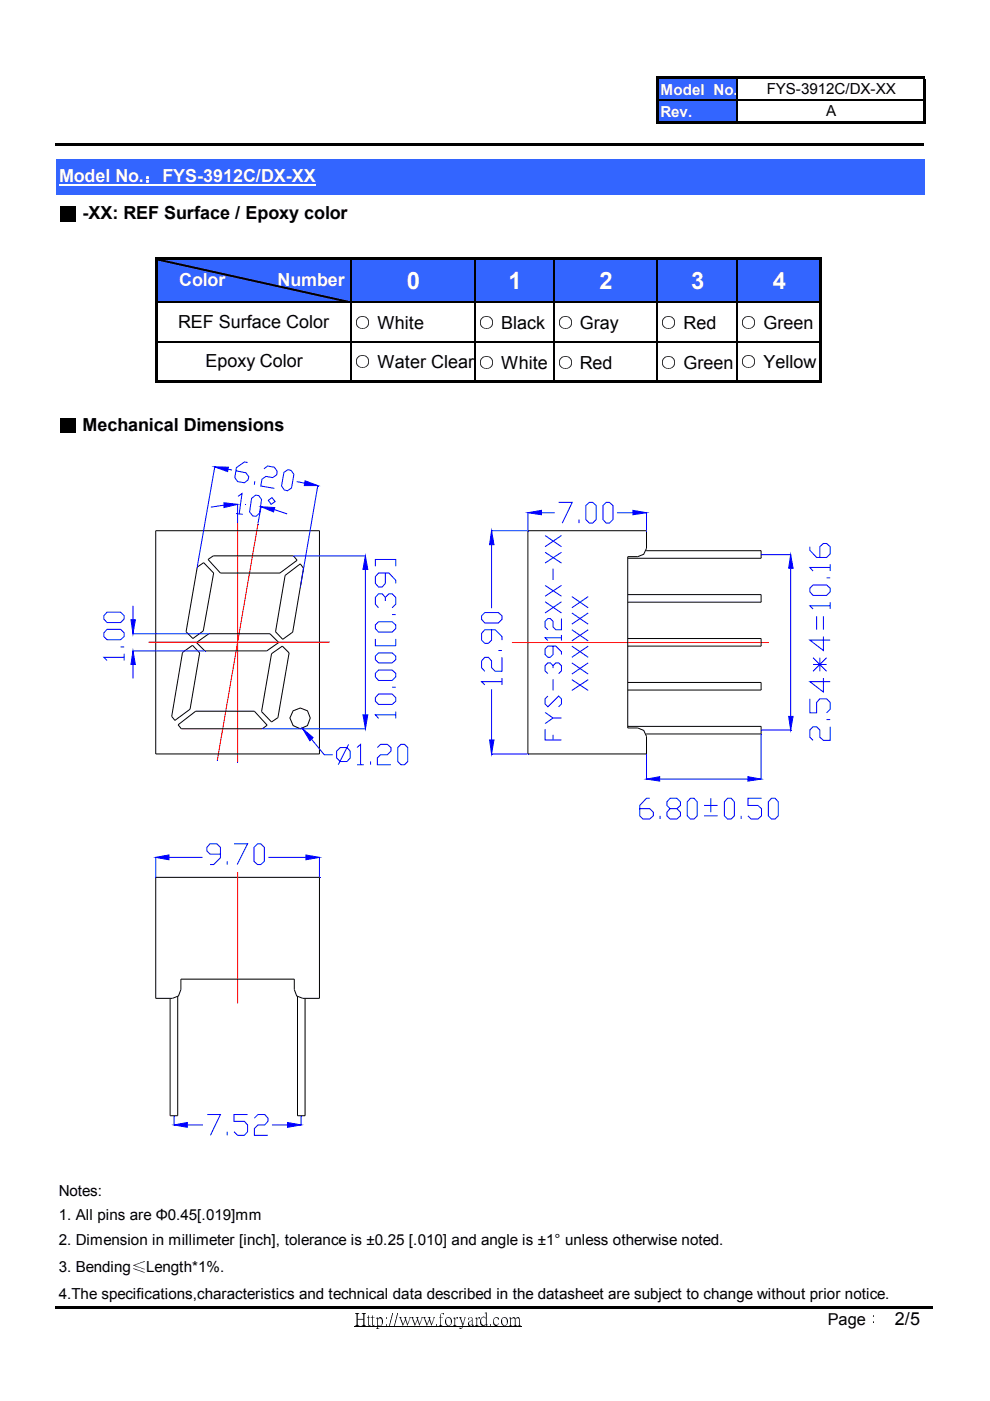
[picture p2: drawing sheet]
<svg xmlns="http://www.w3.org/2000/svg" width="210mm" height="297mm" viewBox="0 0 210 297" stroke-linecap="round" stroke-linejoin="round" font-family="sans-serif">
<g fill="#3365ff">
<path d="M139.4 16.5h17v9.6h-17z"/>
<path d="M11.9 33.7h184.1v7.6h-184.1z"/>
<path d="M33.1 54.8h140.9v9.4h-140.9z"/>
</g>
<path d="M12.5 39.1h54.5v.4h-54.5z" fill="#fff"/>
<g fill="none" stroke="#000" stroke-width=".21">
<path d="M33.4 55h.6l40.4 9.1h-.6zM33 112.5h34.7v47.4h-34.7zM44.1 118.6l1.1-.7h17l.8 .9-3.6 2.7h-12.7zM111.9 112.5h25.2v3.7l-.6 1.3-1.3 .5h-2.1v36.3h2.1l1.3 .6 .6 1.2v3.8h-25.2zM38.7 138.3l2.1-1.5 1.5 1.6-2 12-3.2 2.3-.7-.8zM41.7 136.2l2.6-1.8h12.9l1.9 1.8-2.5 1.8h-13.2zM41.8 120.2l1.4-.9 2.1 2.2-2.2 12.3-2.2 1.6-1.4-1.5zM57.6 138.6l2.3-1.6 1.4 1.4-2.4 13.7-1.3 1-2.1-2.2zM60.5 122l3.2-2.5 .6 1-2.2 13.5-2.2 1.6-1.5-1.7zM37.8 153.7l3.7-2.9h12.4l2.7 3-1 .7h-17.2zM62.1 150.7l1.6-.6 1.5 .6 .6 1.5-.6 1.6-1.5 .7-1.6-.7-.6-1.6zM33 186h34.7v25.7h-3.5l-1.3-.5-.5-1.4v-2.2h-24v2.2l-.6 1.4-1.2 .5h-3.6z"/>
<path d="M75.2 281.3h35.5"/>
</g>
<path d="M139.6 16.3h56.6v.5h-56.6zM11.8 30.5h184.2v.5h-184.2zM139.1 16.3h.5v9.9h-.5zM139.6 25.7h56.6v.5h-56.6zM195.7 16.8h.5v9.4h-.5zM33.4 54.5h140.8v.5h-140.8zM32.9 54.5h.5v26.6h-.5zM33.4 80.6h140.8v.5h-140.8zM173.7 55h.5v26.1h-.5zM11.8 277h186v.5h-186z" fill="#000"/>
<path d="M156.3 16.8v8.9M139.6 21.3h56.1M74.5 55v25.6M100.7 55v25.6M117.4 55v25.6M139.4 55v25.6M156.3 55v25.6M33.4 64.1h140.3M33.4 72.5h140.3" fill="none" stroke="#000" stroke-width=".25"/>
<path d="M33.4 55h.6l40.4 9.1h-.6z" fill-rule="evenodd" fill="#000"/>
<path d="M50.4 110.7v50.9M54.7 111.1l-8.6 50.2M31.5 136.1h38.4M108.5 136.2h54.5M50.4 184.9v27.9" fill="none" stroke="#f00" stroke-width=".21"/>
<path d="M111.9 108.6v3.8M114.8 108.7h2.8M118.4 106.5h2.9l-2.1 4.4M122.8 110.2v.7M124.2 107.2l.8-.7h.6l.8 .7v3l-.8 .7h-.6l-.8-.7zM128.5 106.5h.7l.8 .7v3l-.8 .7h-.7l-.7-.7v-3zM130.8 108.7h3.4M137.1 108.6v3.8" fill="none" stroke="#00f" stroke-width=".21"/>
<path d="M111.9 108.7l2.9-.5v.9z" fill="#00f"/>
<path d="M111.9 108.7l2.9-.5v.9z" fill="none" stroke="#00f" stroke-width=".21"/>
<path d="M134.2 108.2l2.9 .5-2.9 .4z" fill="#00f"/>
<g fill="#00f">
<path d="M111.9 112.6l.1 .1z"/>
<path d="M137.1 112.6l.1 .1z"/>
<path d="M137.1 108.7l.1 .1z"/>
</g>
<path d="M104.1 112.5h7.7M104.2 115.5v13.4M134.2 108.2l2.9 .5-2.9 .4zM102.1 130.6l.7-.7h2.9l.7 .7v.7l-.7 .8h-2.9l-.7-.8zM104.2 133.5v2.2l-.7 .7h-.7l-.7-.7v-1.4l.7-.8h2.2l1.4 1.5v.7M105.7 137.9h.7M106.4 139.4v2.9h-1.4l-.8-.7v-1.5l-.7-.7h-.7l-.7 .7v1.5l.7 .7M104.1 159.9h7.7M104.2 146.1v10.8M106.4 144.5h-4.3l.7 .7M106.4 143.8v1.4" fill="none" stroke="#00f" stroke-width=".21"/>
<path d="M104.2 112.5l.5 3h-.9z" fill="#00f"/>
<path d="M104.2 112.5l.5 3h-.9z" fill="none" stroke="#00f" stroke-width=".21"/>
<path d="M103.8 156.9h.9l-.5 3z" fill="#00f"/>
<g fill="#00f">
<path d="M111.9 112.6l.1 .1z"/>
<path d="M111.9 159.9h.1z"/>
<path d="M104.3 159.9h.1z"/>
</g>
<path d="M103.8 156.9h.9l-.5 3zM49.6 178.9h2.9l-2.2 4.4M53.8 179.7l.8-.8h.7l.7 .8v2.9l-.7 .7h-.7l-.8-.7zM33 181.7v4.2M35.8 181.8h7.1M46.7 181.1h-2.2l-.6-.7v-.7l.6-.8h1.5l.7 .8v2.2l-1.4 1.4h-.8M48.2 182.6v.7M56.9 181.8h8M67.7 181.7v4.2" fill="none" stroke="#00f" stroke-width=".21"/>
<path d="M64.9 181.3l2.8 .5-2.8 .5z" fill="#00f"/>
<path d="M64.9 181.3l2.8 .5-2.8 .5z" fill="none" stroke="#00f" stroke-width=".21"/>
<path d="M33 181.8l2.8-.5v1z" fill="#00f"/>
<g fill="#00f">
<path d="M67.8 186.1l.1 .1z"/>
<path d="M33 186.1l.1 .1z"/>
<path d="M33 181.9h.1z"/>
</g>
<path d="M45.6 98.9l-3.8 21.2M48.3 99.5l.9 .2M52.5 98h-.7l-1.7 1.1-.3 2.2 .6 .8 1.4 .3 .8-.6 .1-.7-.5-.9-2.2-.4M56 99.4l.7-.6 1.5 .3 .6 .8-.1 .8-.9 .6-1.4-.3-.9 .6-.2 1.4 2.9 .5M54 102l-.1 .8M60.2 100.2l.8-.6 .7 .1 .6 .9-.5 2.9-.8 .6-.7-.2-.6-.9zM62.9 102.1l1.7 .3M67.4 102.9l-3.6 21.2M33 181.8l2.8-.5v1z" fill="none" stroke="#00f" stroke-width=".21"/>
<path d="M45.5 99l2.9 .1-.1 .9z" fill="#00f"/>
<path d="M45.5 99l2.9 .1-.1 .9z" fill="none" stroke="#00f" stroke-width=".21"/>
<path d="M64.7 101.9l2.7 1.1h-2.9z" fill="#00f"/>
<g fill="#00f">
<path d="M41.9 120.3l.1 .1z"/>
<path d="M63.8 124.2v.1z"/>
<path d="M67.4 103l.1 .1z"/>
</g>
<path d="M47.5 107.1l-2.8 .4M50.4 106.8v3.9M55.4 107.4l-.7 3.6M58.2 108l2.7 1M64.7 101.9l2.7 1.1h-2.9z" fill="none" stroke="#00f" stroke-width=".21"/>
<path d="M55.4 107.4l2.9 .2-.3 .9z" fill="#00f"/>
<path d="M55.4 107.4l2.9 .2-.3 .9z" fill="none" stroke="#00f" stroke-width=".21"/>
<path d="M47.5 106.6l2.9 .3-2.9 .7z" fill="#00f"/>
<path d="M47.5 106.6l2.9 .3-2.9 .7zM50 108.9l1.5 .2M50.5 105.2l.8-.6-.6 4.4" fill="none" stroke="#00f" stroke-width=".21"/>
<g fill="#00f">
<path d="M52.1 107l.1 .1z"/>
<path d="M54.8 111.2l.1 .1z"/>
<path d="M50.4 110.7l.1 .1z"/>
<path d="M50.4 161.7l.1 .1z"/>
<path d="M46.1 161.3v.1z"/>
</g>
<path d="M53.3 105.7l.9-.7 .7 .1 .6 .8-.5 2.9-.7 .7-.7-.1-.7-.9zM56.9 106.1l.8-.6 .6 .8-.8 .6zM22.7 133.4h2.9l.7 .8v.8l-.7 .6h-2.9l-.7-.6v-.8zM22.7 129.8h2.9l.7 .8v.6l-.7 .8h-2.9l-.7-.8v-.6zM25.6 137.2h.7M26.3 139.4h-4.3l.7 .6M26.3 138.6v1.4M28.1 134.4h16.1M28.1 138h15.2M28.2 128.4v3M28.2 140.9v2.9" fill="none" stroke="#00f" stroke-width=".21"/>
<path d="M27.8 131.4h.9l-.5 3z" fill="#00f"/>
<path d="M27.8 131.4h.9l-.5 3z" fill="none" stroke="#00f" stroke-width=".21"/>
<path d="M28.2 138l.5 2.9h-.9z" fill="#00f"/>
<g fill="#00f">
<path d="M44.4 134.4v.1z"/>
<path d="M43.4 138l.1 .1z"/>
<path d="M28.3 138l.1 .1z"/>
</g>
<g fill="none" stroke="#00f" stroke-width=".21">
<path d="M62.3 117.9h15.3M28.2 138l.5 2.9h-.9zM77.5 120.7v30.9M79.6 139.1l.7-.7h2.8l.8 .7v.8l-.8 .6h-2.8l-.7-.6zM79.6 132.5l.7-.7h2.8l.8 .7v.8l-.8 .7h-2.8l-.7-.7zM79.6 135.5v1.4h4.3v-1.4M79.6 120.1v-1.5h4.3v1.5M81.7 127.4v-.7l-.7-.8h-.7l-.7 .8v1.4l.7 .8M81.7 126.7l.8-.8h.6l.8 .8v1.4l-.8 .8M81.7 121.5v2.2l-.7 .8h-.7l-.7-.8v-1.4l.7-.8h2.2l1.4 1.5v.7M83.1 130.3h.8M55.7 154.5h21.9"/>
<path d="M79.6 142.7l.7-.6h2.8l.8 .6v.8l-.8 .8h-2.8l-.7-.8zM80.3 147.2h2.8l.8 .7v.8l-.8 .7h-2.8l-.7-.7v-.8zM83.1 145.7h.8M83.9 151.6h-4.3l.7 .7M83.9 150.9v1.4"/>
</g>
<path d="M77 151.6h1l-.5 2.9z" fill="#00f"/>
<path d="M77 151.6h1l-.5 2.9z" fill="none" stroke="#00f" stroke-width=".21"/>
<path d="M77.5 117.9l.5 2.8h-1z" fill="#00f"/>
<g fill="#00f">
<path d="M55.7 154.5l.1 .1z"/>
<path d="M62.2 117.9h.1z"/>
<path d="M77.5 117.9h.1z"/>
</g>
<path d="M77.5 117.9l.5 2.8h-1z" fill="none" stroke="#00f" stroke-width=".21"/>
<path d="M64.2 154.5l2.2 1.9-.7 .7z" fill="#00f"/>
<g fill="none" stroke="#00f" stroke-width=".21">
<path d="M64.2 154.5l2.2 1.9-.7 .7zM66 156.7l2.7 3.3h1.8M71.4 159.3l.7-.8h1.5l.7 .8v1.4l-.7 .8h-1.5l-.7-.8zM73.9 157.8l-2.2 4.3M75.7 158.5l.8-.7v4.3M80 158.5l.7-.7h1.4l.8 .7v.8l-.8 .7h-1.4l-.7 .7v1.4h2.9M84.3 158.5l.7-.7h.8l.6 .7v3l-.6 .6h-.8l-.7-.6zM75.7 162.1h1.4M78.6 161.5v.6M36.9 236.6v2M39.7 238.5h3.3M43.9 236.3h2.8l-2.1 4.4"/>
<path d="M48.2 239.9v.8M52.5 236.3h-2.9v1.4h2.2l.7 .8v1.4l-.7 .8h-1.4l-.8-.8M53.9 237.1l.8-.8h1.4l.7 .8v.6l-.7 .8h-1.4l-.8 .8v1.4h2.9M57.7 238.5h3.3M63.8 236.6v2"/>
</g>
<path d="M37.7 211.2v25.4h-1.6v-24.9M63.1 211.2v25.4h1.6v-24.9" fill="none" stroke="#000" stroke-width=".21"/>
<path d="M61 238l2.8 .5-2.8 .5z" fill="#00f"/>
<path d="M61 238l2.8 .5-2.8 .5z" fill="none" stroke="#00f" stroke-width=".21"/>
<path d="M36.9 238.5l2.8-.5v1z" fill="#00f"/>
<g fill="#00f">
<path d="M63.9 236.6l.1 .1z"/>
<path d="M36.9 236.6l.1 .1z"/>
<path d="M36.9 238.5l.1 .1z"/>
</g>
<g fill="none" stroke="#00f" stroke-width=".21">
<path d="M161.5 117.6h6.2M171.7 115.9v.8l1.4 1.5h2.2l.7-.8v-1.5l-.7-.7h-.7l-.8 .7v2.3M176 119.6v1.5M167.6 120.5v31.4M171.7 124.7l.7-.7h2.9l.7 .7v.8l-.7 .7h-2.9l-.7-.7zM172.4 139.4l2.9 2.9M173.1 130.6v2.9M173.8 139.4v2.9M174.6 135v2.9l-2.9-2.2h4.3M174.6 130.6v2.9M175.3 139.4l-2.9 2.9M175.3 122.5h.7"/>
<path d="M176 128.4h-4.3l.7 .7M176 120.3h-4.3l.7 .8M176 127.7v1.4M161.5 154.8h6.2M171.7 148.2v2.9h1.4v-2.2l.7-.7h1.5l.7 .7v1.5l-.7 .7M172.4 140.9h2.9M174.6 143.8v2.9l-2.9-2.2h4.3M175.3 152.6h.7M176 154.1v2.9h-1.4l-.8-.7v-1.5l-.7-.7h-.7l-.7 .7v1.5l.7 .7M36.9 238.5l2.8-.5v1z"/>
</g>
<path d="M137 116.8h24.4v1.6h-28.3M133.1 126.1h28.3v1.6h-28.3M133.1 135.4h28.3v1.6h-28.3M133.1 144.7h28.3v1.6h-28.3M133.1 154h28.3v1.6h-24.4" fill="none" stroke="#000" stroke-width=".21"/>
<path d="M167.6 117.6l.5 2.9h-.9z" fill="#00f"/>
<path d="M167.6 117.6l.5 2.9h-.9z" fill="none" stroke="#00f" stroke-width=".21"/>
<path d="M167.2 151.9h.9l-.5 2.9z" fill="#00f"/>
<g fill="#00f">
<path d="M161.5 117.6v.1z"/>
<path d="M167.7 154.9h.1z"/>
</g>
<g fill="none" stroke="#00f" stroke-width=".21">
<path d="M137.1 159.9v5.4M161.4 155.7v9.6M167.2 151.9h.9l-.5 2.9zM137.8 169.2h-.7l-1.5 1.6v2.2l.7 .7h1.5l.7-.7v-.8l-.7-.8h-2.2M139.9 165.2h18.7M140 173v.7M142.1 171.4l-.7-.6v-.8l.7-.8h1.4l.8 .8v.8l-.8 .6h-1.4l-.7 .8v.8l.7 .7h1.4l.8-.7v-.8l-.8-.8M146.4 169.2h.8l.6 .8v3l-.6 .7h-.8l-.7-.7v-3zM149.3 173h2.8M149.3 170.8h2.8M150.7 169.2v3M154.3 169.2h.7l.7 .8v3l-.7 .7h-.7l-.7-.7v-3z"/>
<path d="M157.1 173v.7M161.5 169.2h-2.9v1.6h2.1l.8 .6v1.6l-.8 .7h-1.4l-.7-.7M163.6 169.2h.7l.7 .8v3l-.7 .7h-.7l-.7-.7v-3z"/>
</g>
<path d="M158.6 164.7l2.8 .5-2.8 .4z" fill="#00f"/>
<path d="M158.6 164.7l2.8 .5-2.8 .4z" fill="none" stroke="#00f" stroke-width=".21"/>
<path d="M137.1 165.2l2.8-.5v.9z" fill="#00f"/>
<g fill="#00f">
<path d="M161.5 155.7v.1z"/>
<path d="M137.1 159.9h.1z"/>
<path d="M137.1 165.2l.1 .1z"/>
</g>
<g fill="none" stroke="#00f" stroke-width=".21">
<path d="M115.6 117.1l3.4 2.3M115.6 113.5l3.4 2.4M119 117.1l-3.4 2.3M119 113.5l-3.4 2.4M115.6 127.6l3.4 2.4M115.6 124.1l3.4 2.3M117.3 137v1.8l-.6 .6h-.5l-.6-.6v-1.2l.6-.6h1.7l1.1 1.2v.6M117.3 120.6v2.3M119 135.2h-3.4l.6 .6M119 131.1v2.4h-1.1l-.6-.6v-1.2l-.6-.6h-.5l-.6 .6v1.2l.6 .6M119 134.6v1.2M119 127.6l-3.4 2.4"/>
<path d="M119 124.1l-3.4 2.3M121.2 137l3.5 2.4M121.2 133.5l3.5 2.4M121.2 130l3.5 2.3M121.2 126.5l3.5 2.4M124.7 137l-3.5 2.4M124.7 133.5l-3.5 2.4M124.7 130l-3.5 2.3M124.7 126.5l-3.5 2.4M115.6 154.6v2.3h3.4M115.6 151l1.7 1.2M116.2 147.6l-.6 .6v1.1l.6 .6 2.2-2.3 .6 .6v1.1l-.6 .6"/>
<path d="M117.3 141.6v-.5l-.6-.6h-.5l-.6 .6v1.1l.6 .6M117.3 141.1l.6-.6h.5l.6 .6v1.1l-.6 .6M117.3 144v2.4M117.3 155.8v1.1M119 152.2h-1.7l-1.7 1.2M121.2 144.1l3.5 2.3M121.2 140.5l3.5 2.4M124.7 144.1l-3.5 2.3M124.7 140.5l-3.5 2.4M137.1 165.2l2.8-.5v.9z"/>
</g>
<g font-size="5.1" fill="#fff">
<text x="86.3" y="61.2">0</text>
<text x="107.8" y="61.3">1</text>
<text x="127.1" y="61.3">2</text>
<text x="146.6" y="61.3">3</text>
<text x="163.8" y="61.2">4</text>
</g>
<g font-size="3.8" fill="#fff">
<text x="12.5" y="38.7">Model No.：FYS-3912C/DX-XX</text>
<text x="38" y="60.7">Color</text>
<text x="58.9" y="60.7">Number</text>
</g>
<g font-size="3.8">
<text x="12.6" y="46.5">■ -XX: REF Surface / Epoxy color</text>
<text x="37.8" y="69.5">REF Surface Color</text>
<text x="75.1" y="69.7">○ White</text>
<text x="101.3" y="69.8">○ Black</text>
<text x="118" y="69.8">○ Gray</text>
<text x="140" y="69.8">○ Red</text>
<text x="157" y="69.7">○ Green</text>
<text x="43.6" y="77.9">Epoxy Color</text>
<text x="75.1" y="78.1">○ Water Clear</text>
<text x="101.3" y="78.1">○ White</text>
<text x="118" y="78.1">○ Red</text>
<text x="140" y="78.1">○ Green</text>
<text x="157" y="78.1">○ Yellow</text>
<text x="12.6" y="91.4">■ Mechanical Dimensions</text>
<text x="75.2" y="280.8">Http://www.foryard.com</text>
</g>
<text font-size="3.5" x="175.5" y="280.9">Page： 2/5</text>
<g font-size="3.2" fill="#fff">
<text x="140" y="20.1">Model No.</text>
<text x="140" y="24.8">Rev.</text>
</g>
<g font-size="3.2">
<text x="162.6" y="19.9">FYS-3912C/DX-XX</text>
<text x="175.2" y="24.6">A</text>
<text x="12.4" y="253.7">Notes:</text>
<text x="12.4" y="258.6">1. All pins are Φ0.45[.019]mm</text>
<text x="12.4" y="264">2. Dimension in millimeter [inch], tolerance is ±0.25 [.010] and angle is ±1° unless otherwise noted.</text>
<text x="12.4" y="269.7">3. Bending≤Length*1%.</text>
<text x="12.4" y="275.5">4.The specifications,characteristics and technical data described in the datasheet are subject to change without prior notice.</text>
</g>
</svg>
